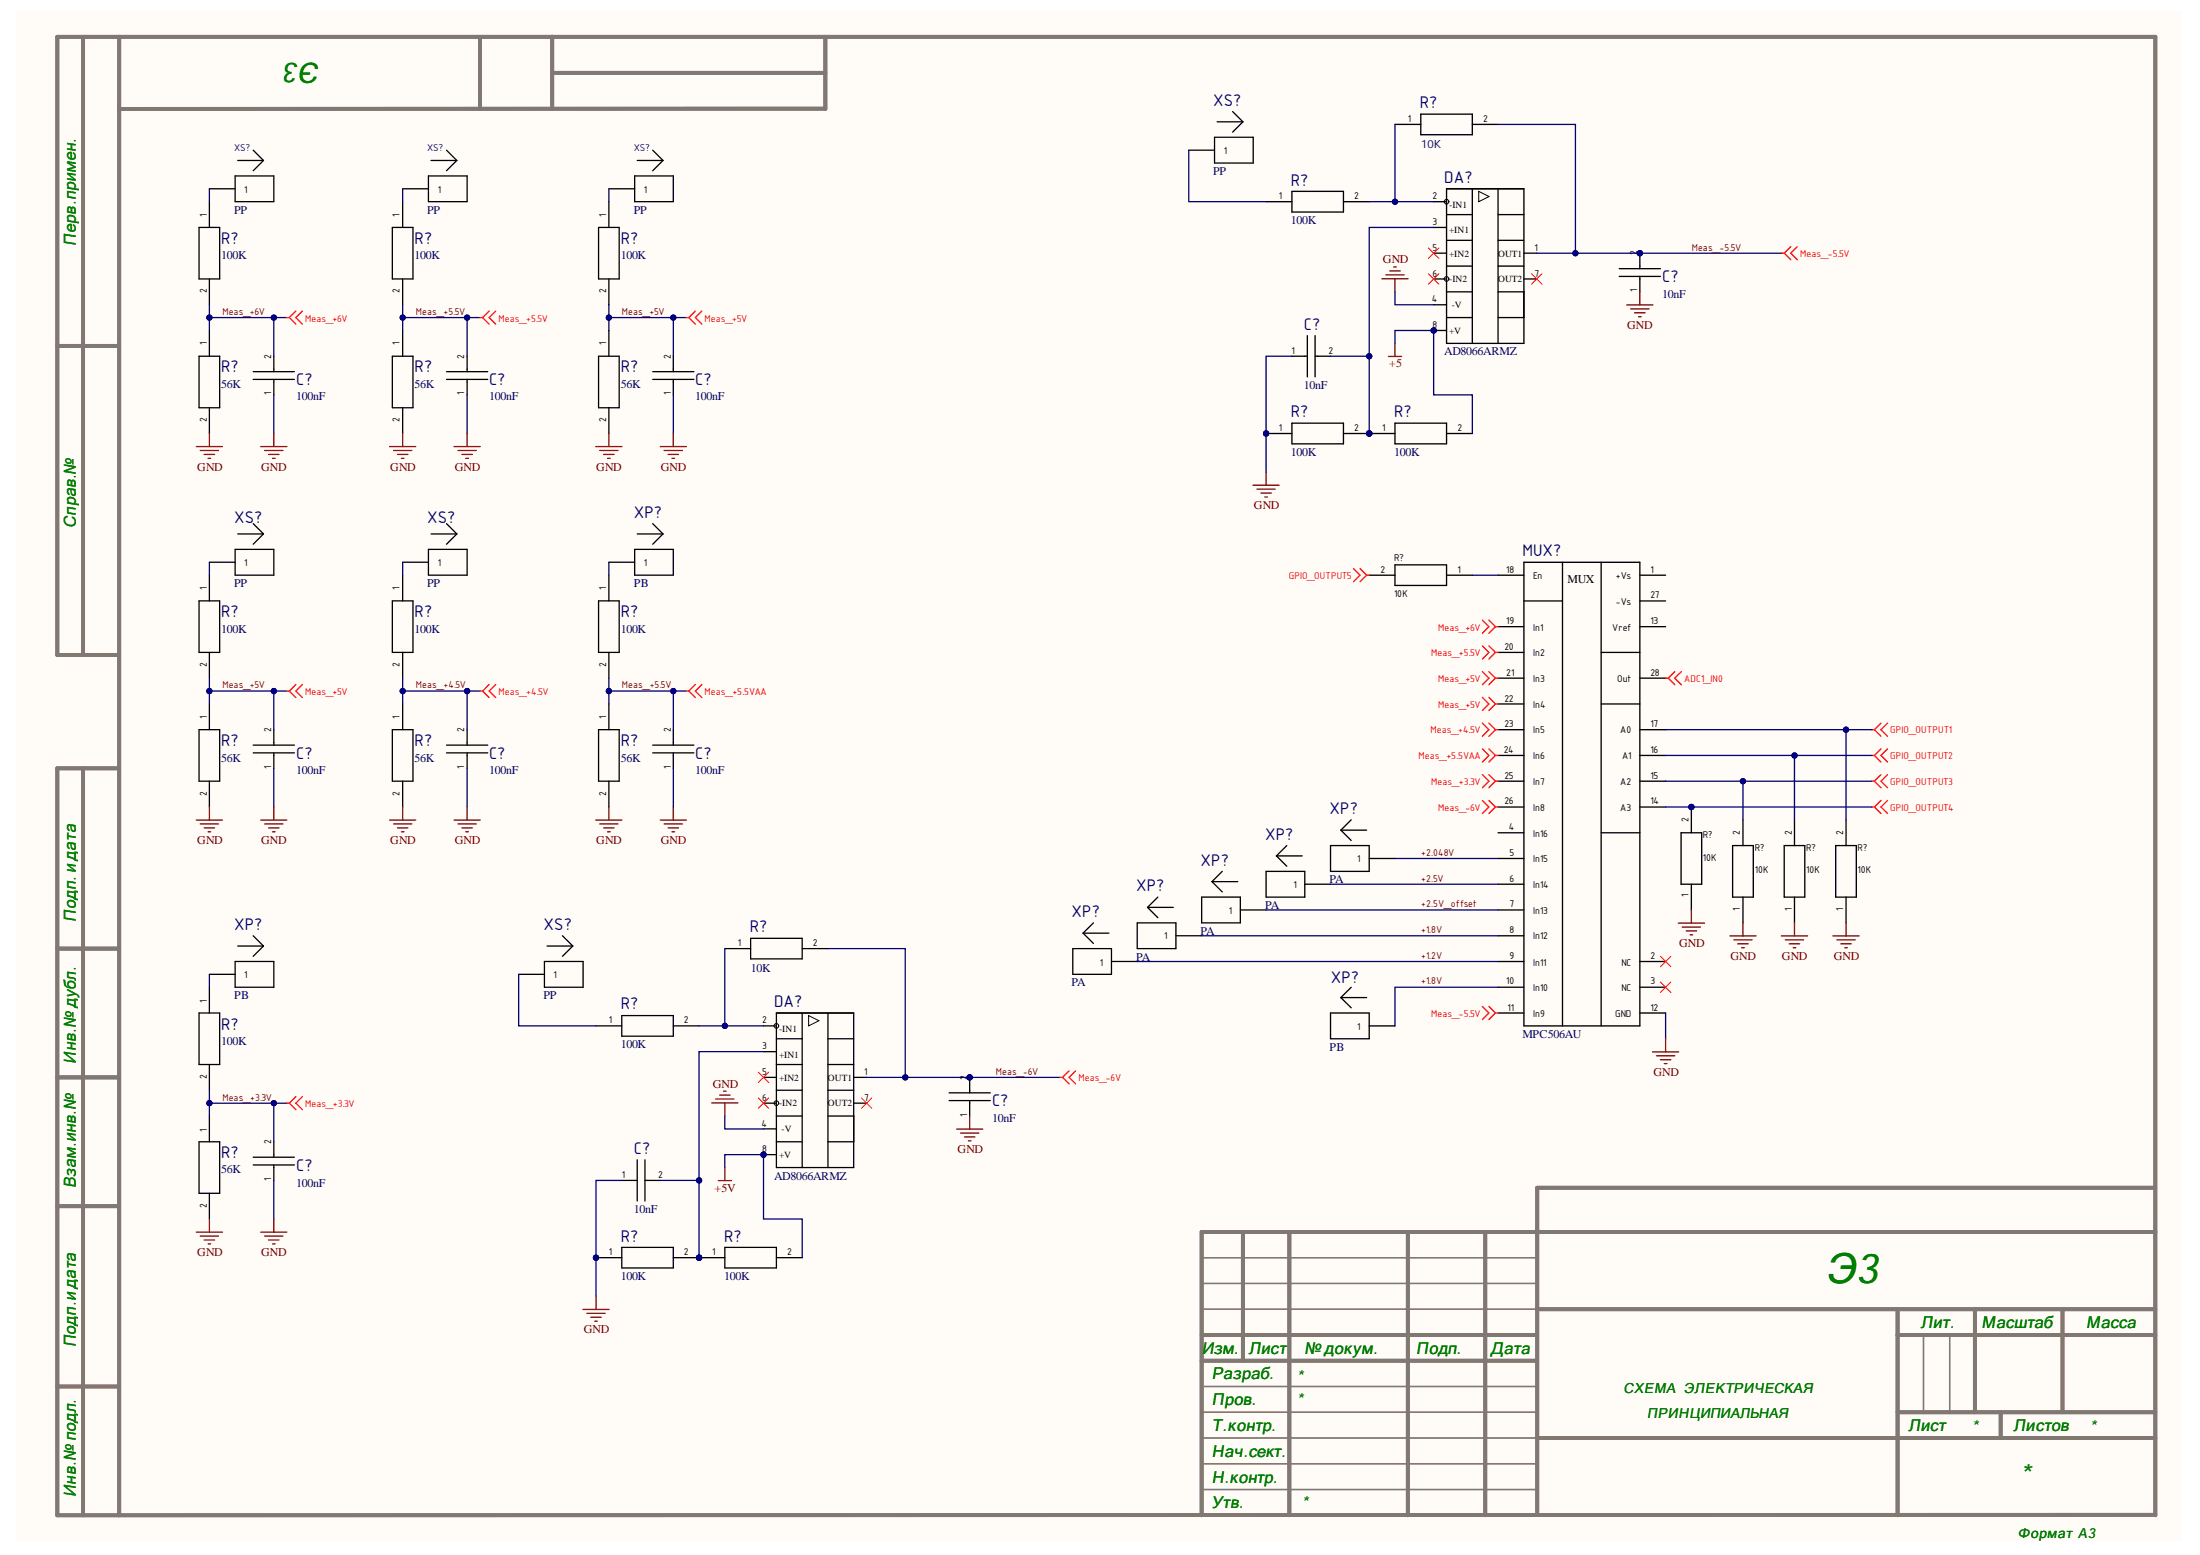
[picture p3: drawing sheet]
<svg xmlns="http://www.w3.org/2000/svg" width="297mm" height="210mm" viewBox="0 0 297 210" stroke-linecap="round" stroke-linejoin="round" font-family="sans-serif">
<g fill="#fffcf8">
<path d="M2.2 1.5h292.3v206.5h-292.3z" fill-rule="evenodd"/>
<path d="M2.2 1.5h292.3v206.5h-292.3z" fill-rule="evenodd"/>
</g>
<g fill="none" stroke="#827872" stroke-width=".53">
<path d="M11.2 5v83.4M16.1 5v199.5M64.8 5v9.7M74.6 5v9.7M74.6 9.8h36.8M111.4 14.7h-95.3M111.4 5v9.7M7.7 46.7h8.4M16.1 88.4h-8.4v-83.4h283.3v199.5M11.2 103.7v100.8M16.1 103.7h-8.4v100.8h283.3M7.7 128h8.4"/>
<path d="M7.7 145.4h8.4M7.7 162.8h8.4M167.8 166.3v17.4M174.1 166.3v38.2M190.1 166.3v38.2M200.5 166.3v38.2M207.5 176.7h83.5M256.2 176.7v27.8M266.6 176.7v13.9M278.5 176.7v13.9M291 160.3h-83.4v43.8M291 166.3h-128.8v38.2"/>
<path d="M7.7 187.2h8.4M162.2 183.7h45.3M162.2 180.2h45.3M207.5 194.1h83.5M256.2 180.2h34.8M256.2 190.6h34.8M270.1 190.6v3.5"/>
</g>
<path d="M162.2 176.7h45.3M162.2 169.8h45.3M162.2 173.2h45.3M162.2 197.6h45.3M162.2 190.6h45.3M162.2 194.1h45.3M162.2 187.2h45.3M259.7 180.2v10.4M263.2 180.2v10.4M162.2 201.1h45.3" fill="none" stroke="#827872" stroke-width=".18"/>
<g fill="none" stroke="#000" stroke-width=".18">
<path d="M170.9 27.2h3.5M174.4 25.8h7v2.8h-7zM181.4 27.2h3.5M193.6 34.2h1.7M193.6 27.2h1.7M193.6 30.7h1.7M193.6 37.7h1.7M195.3 25.5h10.5v20.9h-10.5zM195.3 29h3.5M195.3 32.4h3.5M195.3 35.9h3.5M195.3 39.4h3.5"/>
<path d="M198.8 25.5v20.9M202.3 25.5v20.9M202.3 29h3.5M202.3 32.4h3.5M202.3 35.9h3.5M202.3 39.4h3.5M205.8 34.2h1.7M205.8 37.7h1.7M170.9 58.5h3.5M174.4 57.1h7v2.8h-7zM174.4 48.1h2.1M176.5 45.3v5.6"/>
<path d="M177.6 48.1h2M177.6 45.3v5.6M181.4 58.5h3.5M193.6 41.1h1.7M193.6 44.6h1.7M195.3 42.9h3.5M202.3 42.9h3.5"/>
</g>
<g fill="none" stroke="#000" stroke-width=".14">
<path d="M199.7 25.8l1.3 .7-1.3 .7z"/>
<circle cx="195.3" cy="27.2" r=".32"/>
<circle cx="195.3" cy="37.7" r=".31"/>
</g>
<path d="M184.9 27.2h8.7" fill="none" stroke="#000080" stroke-width=".18"/>
<circle cx="188.3" cy="27.2" r=".35" fill="#000080"/>
<circle cx="188.3" cy="27.2" r=".35" fill="none" stroke="#000080" stroke-width=".14"/>
<path d="M184.9 58.5h3.4M188.3 57.1h7v2.8h-7zM195.3 58.5h3.5" fill="none" stroke="#000" stroke-width=".18"/>
<path d="M193.6 30.7h-8.7v27.8" fill="none" stroke="#000080" stroke-width=".18"/>
<circle cx="184.9" cy="48.1" r=".35" fill="#000080"/>
<circle cx="184.9" cy="48.1" r=".35" fill="none" stroke="#000080" stroke-width=".14"/>
<path d="M179.6 48.1h5.3" fill="none" stroke="#000080" stroke-width=".18"/>
<circle cx="184.9" cy="48.1" r=".35" fill="#000080"/>
<circle cx="184.9" cy="48.1" r=".35" fill="none" stroke="#000080" stroke-width=".14"/>
<path d="M188.3 16.8v10.4M174.4 48.1h-3.5v15.6" fill="none" stroke="#000080" stroke-width=".18"/>
<path d="M187.5 48.1h1.7M188.3 46.4v1.7" fill="none" stroke="#800000" stroke-width=".18"/>
<path d="M169.2 65.5h3.5M169.7 66h2.5M170.2 66.6h1.5M170.8 67.1h.3M170.9 63.7v1.8" fill="none" stroke="#800000" stroke-width=".17"/>
<path d="M188.3 16.8h3.5M191.8 15.4h7v2.8h-7zM198.8 16.8h3.5" fill="none" stroke="#000" stroke-width=".18"/>
<circle cx="188.3" cy="27.2" r=".35" fill="#000080"/>
<circle cx="188.3" cy="27.2" r=".35" fill="none" stroke="#000080" stroke-width=".14"/>
<path d="M202.3 16.8h10.4v17.4h-5.2" fill="none" stroke="#000080" stroke-width=".18"/>
<circle cx="212.7" cy="34.2" r=".35" fill="#000080"/>
<circle cx="212.7" cy="34.2" r=".35" fill="none" stroke="#000080" stroke-width=".14"/>
<path d="M218.6 37.3h5.6M218.6 36.3h5.6M221.4 37.3v2.1" fill="none" stroke="#000" stroke-width=".18"/>
<path d="M186.6 37.6h3.5M187.1 37.1h2.5M187.6 36.6h1.5M188.2 36h.3M188.3 37.6v1.8M221.4 39.4v1.8M219.6 41.2h3.6M220.2 41.7h2.4M220.7 42.2h1.4M221.2 42.8h.4" fill="none" stroke="#800000" stroke-width=".18"/>
<path d="M192.9 33.5l1.4 1.4M192.9 37l1.4 1.4M194.3 33.5l-1.4 1.4M194.3 37l-1.4 1.4M206.8 37l1.4 1.4M208.2 37l-1.4 1.4" fill="none" stroke="#f00" stroke-width=".14"/>
<path d="M188.3 39.4v1.7h5.3M188.3 46.4v-1.8h5.3v8.7h5.2v5.2" fill="none" stroke="#000080" stroke-width=".18"/>
<g fill="none" stroke="#000" stroke-width=".17">
<path d="M80.5 138.5h3.5M84 137.1h6.9v2.8h-6.9zM90.9 138.5h3.5M103.1 138.5h1.7M104.8 136.7h10.5v20.9h-10.5zM108.3 136.7v20.9M111.8 136.7v20.9M103.1 145.4h1.7M103.1 142h1.7M103.1 152.4h1.7M103.1 148.9h1.7M103.1 155.9h1.7"/>
<path d="M104.8 140.2h3.5M104.8 143.7h3.5M104.8 147.2h3.5M104.8 150.6h3.5M104.8 154.1h3.5M111.8 140.2h3.5M111.8 143.7h3.5M111.8 147.2h3.5M111.8 150.6h3.5M111.8 154.1h3.5M115.3 145.4h1.7M115.3 148.9h1.7"/>
</g>
<g fill="none" stroke="#000" stroke-width=".14">
<path d="M109.2 137.1l1.4 .7-1.4 .7z"/>
<circle cx="104.8" cy="138.5" r=".31"/>
<circle cx="104.8" cy="148.9" r=".31"/>
</g>
<circle cx="80.5" cy="169.8" r=".35" fill="#000080"/>
<circle cx="80.5" cy="169.8" r=".35" fill="none" stroke="#000080" stroke-width=".14"/>
<circle cx="94.4" cy="169.8" r=".35" fill="#000080"/>
<circle cx="94.4" cy="169.8" r=".35" fill="none" stroke="#000080" stroke-width=".14"/>
<path d="M80.5 169.8h3.5M84 168.4h6.9v2.8h-6.9z" fill="none" stroke="#000" stroke-width=".17"/>
<circle cx="80.5" cy="169.8" r=".35" fill="#000080"/>
<circle cx="80.5" cy="169.8" r=".35" fill="none" stroke="#000080" stroke-width=".14"/>
<path d="M90.9 169.8h3.5" fill="none" stroke="#000" stroke-width=".17"/>
<circle cx="94.4" cy="169.8" r=".35" fill="#000080"/>
<circle cx="94.4" cy="169.8" r=".35" fill="none" stroke="#000080" stroke-width=".14"/>
<path d="M84 159.3h2M86 156.6v5.5M87.1 159.3h2.1M87.1 156.6v5.5" fill="none" stroke="#000" stroke-width=".17"/>
<path d="M94.4 138.5h8.7" fill="none" stroke="#000080" stroke-width=".17"/>
<circle cx="97.9" cy="138.5" r=".35" fill="#000080"/>
<circle cx="97.9" cy="138.5" r=".35" fill="none" stroke="#000080" stroke-width=".14"/>
<circle cx="94.4" cy="169.8" r=".35" fill="#000080"/>
<circle cx="94.4" cy="169.8" r=".35" fill="none" stroke="#000080" stroke-width=".14"/>
<path d="M94.4 169.8h3.5M97.9 168.4h6.9v2.8h-6.9z" fill="none" stroke="#000" stroke-width=".17"/>
<circle cx="94.4" cy="169.8" r=".35" fill="#000080"/>
<circle cx="94.4" cy="169.8" r=".35" fill="none" stroke="#000080" stroke-width=".14"/>
<path d="M104.8 169.8h3.5" fill="none" stroke="#000" stroke-width=".17"/>
<path d="M103.1 142h-8.7v27.8" fill="none" stroke="#000080" stroke-width=".17"/>
<circle cx="94.4" cy="169.8" r=".35" fill="#000080"/>
<circle cx="94.4" cy="169.8" r=".35" fill="none" stroke="#000080" stroke-width=".14"/>
<circle cx="94.4" cy="159.3" r=".35" fill="#000080"/>
<circle cx="94.4" cy="159.3" r=".35" fill="none" stroke="#000080" stroke-width=".14"/>
<path d="M89.2 159.3h5.2" fill="none" stroke="#000080" stroke-width=".17"/>
<circle cx="94.4" cy="159.3" r=".35" fill="#000080"/>
<circle cx="94.4" cy="159.3" r=".35" fill="none" stroke="#000080" stroke-width=".14"/>
<path d="M84 159.3h-3.5v15.7" fill="none" stroke="#000080" stroke-width=".18"/>
<circle cx="80.5" cy="169.8" r=".35" fill="#000080"/>
<circle cx="80.5" cy="169.8" r=".35" fill="none" stroke="#000080" stroke-width=".14"/>
<path d="M97 159.4h1.7M97.9 157.6v1.8" fill="none" stroke="#800000" stroke-width=".17"/>
<path d="M70 131.5h3.5M73.5 129.8h5.2v3.5h-5.2zM73.9 127.7h3.4M75.9 126.3l1.4 1.4M77.3 127.7l-1.4 1.4M97.9 128h3.4M101.3 126.7h7v2.7h-7zM108.3 128h3.5" fill="none" stroke="#000" stroke-width=".17"/>
<path d="M78.7 176.8h3.5M79.2 177.3h2.5M79.8 177.8h1.4M80.3 178.3h.3M80.5 175v1.8" fill="none" stroke="#800000" stroke-width=".18"/>
<path d="M97.9 128v10.5" fill="none" stroke="#000080" stroke-width=".17"/>
<circle cx="97.9" cy="138.5" r=".35" fill="#000080"/>
<circle cx="97.9" cy="138.5" r=".35" fill="none" stroke="#000080" stroke-width=".14"/>
<path d="M111.8 128h10.4v17.4h-5.2" fill="none" stroke="#000080" stroke-width=".17"/>
<circle cx="122.2" cy="145.4" r=".35" fill="#000080"/>
<circle cx="122.2" cy="145.4" r=".35" fill="none" stroke="#000080" stroke-width=".14"/>
<path d="M80.8 30.7h2.8v7h-2.8zM82.2 27.2v3.5M82.2 37.7v3.4M80.8 48.1h2.8v6.9h-2.8zM82.2 44.6v3.5M82.2 55v3.5M128.1 148.6h5.6M128.1 147.5h5.6M130.9 148.6v2" fill="none" stroke="#000" stroke-width=".17"/>
<path d="M96.1 148.9h3.5M96.6 148.4h2.5M97.2 147.8h1.4M97.7 147.3h.3M97.9 148.9v1.7M129.2 152.4h3.5M129.7 152.9h2.5M130.2 153.5h1.4M130.8 154h.3M130.9 150.6v1.8" fill="none" stroke="#800000" stroke-width=".17"/>
<path d="M102.4 144.7l1.4 1.4M102.4 148.2l1.4 1.4M103.8 144.7l-1.4 1.4M103.8 148.2l-1.4 1.4M116.3 148.2l1.4 1.4M117.7 148.2l-1.4 1.4" fill="none" stroke="#f00" stroke-width=".14"/>
<path d="M82.2 25.5v1.7M82.2 41.1v3.5M97.9 157.6v-1.7h5.2v8.7h5.2v5.2M97.9 150.6v1.8h5.2" fill="none" stroke="#000080" stroke-width=".17"/>
<circle cx="82.2" cy="42.9" r=".35" fill="#000080"/>
<circle cx="82.2" cy="42.9" r=".35" fill="none" stroke="#000080" stroke-width=".14"/>
<path d="M82.2 42.9h10.4" fill="none" stroke="#000080" stroke-width=".17"/>
<circle cx="82.2" cy="42.9" r=".35" fill="#000080"/>
<circle cx="82.2" cy="42.9" r=".35" fill="none" stroke="#000080" stroke-width=".14"/>
<circle cx="90.9" cy="42.9" r=".35" fill="#000080"/>
<circle cx="90.9" cy="42.9" r=".35" fill="none" stroke="#000080" stroke-width=".14"/>
<path d="M82.2 58.5v1.8M80.4 60.3h3.6M81 60.8h2.4M81.5 61.3h1.4M82 61.9h.4" fill="none" stroke="#800000" stroke-width=".17"/>
<g fill="none" stroke="#000" stroke-width=".17">
<path d="M164 18.5h5.2v3.5h-5.2zM164.3 16.4h3.5M166.4 15.1l1.4 1.3M167.8 16.4l-1.4 1.4M26.9 30.7h2.8v7h-2.8zM28.3 27.2v3.5M28.3 37.7v3.4M82.2 25.5h3.5M85.7 23.7h5.2v3.5h-5.2zM86 21.7h3.5M88.1 20.3l1.4 1.4M89.5 21.7l-1.4 1.4"/>
<path d="M160.5 20.3h3.5M26.9 48.1h2.8v6.9h-2.8zM28.3 44.6v3.5M28.3 55v3.5"/>
</g>
<path d="M28.3 25.5v1.7M160.5 20.3v6.9h10.4M28.3 41.1v3.5M70 131.5v7h10.5" fill="none" stroke="#000080" stroke-width=".17"/>
<circle cx="28.3" cy="42.9" r=".35" fill="#000080"/>
<circle cx="28.3" cy="42.9" r=".35" fill="none" stroke="#000080" stroke-width=".14"/>
<path d="M28.3 42.9h10.4" fill="none" stroke="#000080" stroke-width=".17"/>
<circle cx="28.3" cy="42.9" r=".35" fill="#000080"/>
<circle cx="28.3" cy="42.9" r=".35" fill="none" stroke="#000080" stroke-width=".14"/>
<circle cx="37" cy="42.9" r=".35" fill="#000080"/>
<circle cx="37" cy="42.9" r=".35" fill="none" stroke="#000080" stroke-width=".14"/>
<path d="M28.3 58.5v1.8M26.5 60.3h3.5M27 60.8h2.5M27.6 61.3h1.4M28.1 61.9h.3" fill="none" stroke="#800000" stroke-width=".17"/>
<path d="M28.3 25.5h3.4M31.7 23.7h5.3v3.5h-5.3zM32.1 21.7h3.5M34.2 20.3l1.4 1.4M35.6 21.7l-1.4 1.4M53 30.7h2.8v7h-2.8zM54.4 27.2v3.5M54.4 37.7v3.4M53 48.1h2.8v6.9h-2.8zM54.4 44.6v3.5M54.4 55v3.5" fill="none" stroke="#000" stroke-width=".17"/>
<path d="M54.4 25.5v1.7M54.4 41.1v3.5" fill="none" stroke="#000080" stroke-width=".17"/>
<circle cx="54.4" cy="42.9" r=".35" fill="#000080"/>
<circle cx="54.4" cy="42.9" r=".35" fill="none" stroke="#000080" stroke-width=".14"/>
<path d="M54.4 42.9h10.4" fill="none" stroke="#000080" stroke-width=".17"/>
<circle cx="54.4" cy="42.9" r=".35" fill="#000080"/>
<circle cx="54.4" cy="42.9" r=".35" fill="none" stroke="#000080" stroke-width=".14"/>
<circle cx="63.1" cy="42.9" r=".35" fill="#000080"/>
<circle cx="63.1" cy="42.9" r=".35" fill="none" stroke="#000080" stroke-width=".14"/>
<path d="M54.4 58.5v1.8M52.6 60.3h3.5M53.1 60.8h2.5M53.7 61.3h1.4M54.2 61.9h.3" fill="none" stroke="#800000" stroke-width=".17"/>
<path d="M54.4 25.5h3.4M57.8 23.7h5.3v3.5h-5.3zM58.2 21.7h3.5M60.3 20.3l1.4 1.4M61.7 21.7l-1.4 1.4M28.3 77.6v3.5M26.9 81.1h2.8v7h-2.8zM26.9 98.5h2.8v6.9h-2.8zM28.3 88.1v3.4M28.3 95v3.5M28.3 105.4v3.5" fill="none" stroke="#000" stroke-width=".17"/>
<path d="M28.3 75.9v1.7M28.3 91.5v3.5" fill="none" stroke="#000080" stroke-width=".17"/>
<circle cx="28.3" cy="93.3" r=".35" fill="#000080"/>
<circle cx="28.3" cy="93.3" r=".35" fill="none" stroke="#000080" stroke-width=".14"/>
<path d="M28.3 93.3h10.4" fill="none" stroke="#000080" stroke-width=".17"/>
<circle cx="28.3" cy="93.3" r=".35" fill="#000080"/>
<circle cx="28.3" cy="93.3" r=".35" fill="none" stroke="#000080" stroke-width=".14"/>
<circle cx="37" cy="93.3" r=".35" fill="#000080"/>
<circle cx="37" cy="93.3" r=".35" fill="none" stroke="#000080" stroke-width=".14"/>
<path d="M26.5 110.7h3.5M27 111.2h2.5M27.6 111.8h1.4M28.1 112.3h.3M28.3 108.9v1.8" fill="none" stroke="#800000" stroke-width=".17"/>
<path d="M28.3 75.9h3.4M31.7 74.2h5.3v3.4h-5.3zM32.1 72.1h3.5M34.2 70.7l1.4 1.4M35.6 72.1l-1.4 1.4M54.4 77.6v3.5M53 81.1h2.8v7h-2.8zM53 98.5h2.8v6.9h-2.8zM54.4 88.1v3.4M54.4 95v3.5M54.4 105.4v3.5" fill="none" stroke="#000" stroke-width=".17"/>
<path d="M54.4 75.9v1.7M54.4 91.5v3.5" fill="none" stroke="#000080" stroke-width=".17"/>
<circle cx="54.4" cy="93.3" r=".35" fill="#000080"/>
<circle cx="54.4" cy="93.3" r=".35" fill="none" stroke="#000080" stroke-width=".14"/>
<path d="M54.4 93.3h10.4" fill="none" stroke="#000080" stroke-width=".17"/>
<circle cx="54.4" cy="93.3" r=".35" fill="#000080"/>
<circle cx="54.4" cy="93.3" r=".35" fill="none" stroke="#000080" stroke-width=".14"/>
<circle cx="63.1" cy="93.3" r=".35" fill="#000080"/>
<circle cx="63.1" cy="93.3" r=".35" fill="none" stroke="#000080" stroke-width=".14"/>
<path d="M52.6 110.7h3.5M53.1 111.2h2.5M53.7 111.8h1.4M54.2 112.3h.3M54.4 108.9v1.8" fill="none" stroke="#800000" stroke-width=".17"/>
<path d="M54.4 75.9h3.4M57.8 74.2h5.3v3.4h-5.3zM58.2 72.1h3.5M60.3 70.7l1.4 1.4M61.7 72.1l-1.4 1.4M82.2 77.6v3.5M80.8 81.1h2.8v7h-2.8zM80.8 98.5h2.8v6.9h-2.8zM82.2 88.1v3.4M82.2 95v3.5M82.2 105.4v3.5" fill="none" stroke="#000" stroke-width=".17"/>
<path d="M82.2 75.9v1.7M82.2 91.5v3.5" fill="none" stroke="#000080" stroke-width=".17"/>
<circle cx="82.2" cy="93.3" r=".35" fill="#000080"/>
<circle cx="82.2" cy="93.3" r=".35" fill="none" stroke="#000080" stroke-width=".14"/>
<path d="M82.2 93.3h10.4" fill="none" stroke="#000080" stroke-width=".17"/>
<circle cx="82.2" cy="93.3" r=".35" fill="#000080"/>
<circle cx="82.2" cy="93.3" r=".35" fill="none" stroke="#000080" stroke-width=".14"/>
<circle cx="90.9" cy="93.3" r=".35" fill="#000080"/>
<circle cx="90.9" cy="93.3" r=".35" fill="none" stroke="#000080" stroke-width=".14"/>
<path d="M80.4 110.7h3.6M81 111.2h2.4M81.5 111.8h1.4M82 112.3h.4M82.2 108.9v1.8" fill="none" stroke="#800000" stroke-width=".17"/>
<path d="M26.9 136.7h2.8v7h-2.8zM28.3 133.3v3.4M26.9 154.1h2.8v7h-2.8zM28.3 143.7v3.5M28.3 150.6v3.5M28.3 161.1v3.5" fill="none" stroke="#000" stroke-width=".17"/>
<path d="M28.3 131.5v1.8M28.3 147.2v3.4" fill="none" stroke="#000080" stroke-width=".17"/>
<circle cx="28.3" cy="148.9" r=".35" fill="#000080"/>
<circle cx="28.3" cy="148.9" r=".35" fill="none" stroke="#000080" stroke-width=".14"/>
<path d="M28.3 148.9h10.4" fill="none" stroke="#000080" stroke-width=".17"/>
<circle cx="28.3" cy="148.9" r=".35" fill="#000080"/>
<circle cx="28.3" cy="148.9" r=".35" fill="none" stroke="#000080" stroke-width=".14"/>
<circle cx="37" cy="148.9" r=".35" fill="#000080"/>
<circle cx="37" cy="148.9" r=".35" fill="none" stroke="#000080" stroke-width=".14"/>
<path d="M26.5 166.3h3.5M27 166.8h2.5M27.6 167.4h1.4M28.1 167.9h.3M28.3 164.6v1.7" fill="none" stroke="#800000" stroke-width=".17"/>
<path d="M122.2 145.4h20.9" fill="none" stroke="#000080" stroke-width=".17"/>
<circle cx="122.2" cy="145.4" r=".35" fill="#000080"/>
<circle cx="122.2" cy="145.4" r=".35" fill="none" stroke="#000080" stroke-width=".14"/>
<path d="M212.7 34.2h27.9" fill="none" stroke="#000080" stroke-width=".18"/>
<circle cx="212.7" cy="34.2" r=".35" fill="#000080"/>
<circle cx="212.7" cy="34.2" r=".35" fill="none" stroke="#000080" stroke-width=".14"/>
<g fill="none" stroke="#000" stroke-width=".17">
<path d="M34.2 51.2h5.6M34.2 50.2h5.6M37 48.1v2.1M37 51.2v2.1M60.3 51.2h5.6M60.3 50.2h5.6M63.1 48.1v2.1M63.1 51.2v2.1M88.1 51.2h5.6M88.1 50.2h5.6M90.9 48.1v2.1M90.9 51.2v2.1"/>
<path d="M37 98.5v2.1M63.1 98.5v2.1M90.9 98.5v2.1M34.2 101.6h5.6M34.2 100.6h5.6M37 101.6v2.1M60.3 101.6h5.6M60.3 100.6h5.6M63.1 101.6v2.1M88.1 101.6h5.6M88.1 100.6h5.6M90.9 101.6v2.1"/>
<path d="M34.2 157.3h5.6M34.2 156.2h5.6M37 154.1v2.1M37 157.3v2"/>
</g>
<path d="M37 148.9v5.2M37 159.3v5.3" fill="none" stroke="#000080" stroke-width=".17"/>
<circle cx="37" cy="148.9" r=".35" fill="#000080"/>
<circle cx="37" cy="148.9" r=".35" fill="none" stroke="#000080" stroke-width=".14"/>
<path d="M90.9 93.3v5.2" fill="none" stroke="#000080" stroke-width=".17"/>
<circle cx="90.9" cy="93.3" r=".35" fill="#000080"/>
<circle cx="90.9" cy="93.3" r=".35" fill="none" stroke="#000080" stroke-width=".14"/>
<path d="M63.1 93.3v5.2" fill="none" stroke="#000080" stroke-width=".17"/>
<circle cx="63.1" cy="93.3" r=".35" fill="#000080"/>
<circle cx="63.1" cy="93.3" r=".35" fill="none" stroke="#000080" stroke-width=".14"/>
<path d="M37 93.3v5.2" fill="none" stroke="#000080" stroke-width=".17"/>
<circle cx="37" cy="93.3" r=".35" fill="#000080"/>
<circle cx="37" cy="93.3" r=".35" fill="none" stroke="#000080" stroke-width=".14"/>
<path d="M37 42.9v5.2" fill="none" stroke="#000080" stroke-width=".17"/>
<circle cx="37" cy="42.9" r=".35" fill="#000080"/>
<circle cx="37" cy="42.9" r=".35" fill="none" stroke="#000080" stroke-width=".14"/>
<path d="M63.1 42.9v5.2" fill="none" stroke="#000080" stroke-width=".17"/>
<circle cx="63.1" cy="42.9" r=".35" fill="#000080"/>
<circle cx="63.1" cy="42.9" r=".35" fill="none" stroke="#000080" stroke-width=".14"/>
<path d="M90.9 42.9v5.2" fill="none" stroke="#000080" stroke-width=".17"/>
<circle cx="90.9" cy="42.9" r=".35" fill="#000080"/>
<circle cx="90.9" cy="42.9" r=".35" fill="none" stroke="#000080" stroke-width=".14"/>
<path d="M37 53.3v5.2M63.1 53.3v5.2M90.9 53.3v5.2M37 103.7v5.2M63.1 103.7v5.2M90.9 103.7v5.2" fill="none" stroke="#000080" stroke-width=".17"/>
<g fill="none" stroke="#800000" stroke-width=".17">
<path d="M37 58.5v1.8M63.1 58.5v1.8M90.9 58.5v1.8M35.2 60.3h3.5M35.7 60.8h2.5M36.3 61.3h1.4M36.8 61.9h.3M61.3 60.3h3.5M61.8 60.8h2.5M62.4 61.3h1.4M62.9 61.9h.3M89.1 60.3h3.6"/>
<path d="M89.7 60.8h2.4M90.2 61.3h1.4M90.7 61.9h.4M35.2 110.7h3.5M35.7 111.2h2.5M36.3 111.8h1.4M36.8 112.3h.3M37 108.9v1.8M61.3 110.7h3.5M61.8 111.2h2.5M62.4 111.8h1.4M62.9 112.3h.3"/>
<path d="M63.1 108.9v1.8M89.1 110.7h3.6M89.7 111.2h2.4M90.2 111.8h1.4M90.7 112.3h.4M90.9 108.9v1.8M35.2 166.3h3.5M35.7 166.8h2.5M36.3 167.4h1.4M36.8 167.9h.3M37 164.6v1.7"/>
</g>
<g fill="none" stroke="#000" stroke-width=".18">
<path d="M184.9 77.6h3.4M188.3 76.2h7v2.8h-7zM195.3 77.6h3.5M202.3 77.6h3.5M205.8 75.9h15.6v62.6h-15.6zM211 75.9v62.6M216.2 75.9v62.6M221.4 77.6h3.5M202.3 84.6h3.5M202.3 98.5h3.5M202.3 88.1h3.5M202.3 91.5h3.5"/>
<path d="M202.3 95h3.5M205.8 81.1h5.2M216.2 88.1h5.2M216.2 95h5.2M221.4 84.6h3.5M221.4 98.5h3.5M221.4 91.5h3.5M221.4 81.1h3.5M202.3 112.4h3.5M202.3 115.9h3.5M202.3 119.4h3.5M202.3 108.9h3.5"/>
<path d="M202.3 105.4h3.5M202.3 102h3.5M216.2 112.4h5.2M221.4 108.9h3.5M221.4 105.4h3.5M221.4 102h3.5M227 112.4v7h2.8v-7M228.4 119.4v3.4M233.9 114.1h2.8v7h-2.8zM235.3 110.7v3.4M240.9 114.1h2.8v7h-2.8zM242.3 110.7v3.4"/>
<path d="M247.9 114.1h2.7v7h-2.7zM249.3 110.7v3.4M202.3 129.8h3.5M202.3 133.3h3.5M202.3 122.8h3.5M202.3 126.3h3.5M202.3 136.7h3.5M221.4 129.8h3.5M221.4 133.3h3.5M221.4 136.7h3.5M235.3 121.1v3.5M242.3 121.1v3.5"/>
<path d="M249.3 121.1v3.5"/>
</g>
<path d="M198.8 77.6h3.5M242.3 102h10.4M224.9 136.7v3.5" fill="none" stroke="#000080" stroke-width=".18"/>
<path d="M224.2 129.1l1.4 1.4M224.2 132.6l1.4 1.4M225.6 129.1l-1.4 1.4M225.6 132.6l-1.4 1.4" fill="none" stroke="#f00" stroke-width=".14"/>
<g fill="none" stroke="#800000" stroke-width=".18">
<path d="M226.6 124.6h3.5M227.1 125.1h2.5M227.7 125.7h1.4M228.2 126.2h.3M228.4 122.8v1.8M233.6 126.3h3.5M234.1 126.9h2.5M234.6 127.4h1.4M235.1 127.9h.4M235.3 124.6v1.7M240.5 126.3h3.6M241 126.9h2.5"/>
<path d="M241.6 127.4h1.4M242.1 127.9h.4M242.3 124.6v1.7M247.5 126.3h3.5M248 126.9h2.5M248.5 127.4h1.5M249.1 127.9h.3M249.3 124.6v1.7M223.1 142h3.6M223.6 142.5h2.5M224.2 143h1.4M224.7 143.6h.4"/>
<path d="M224.9 140.2v1.8"/>
</g>
<g fill="none" stroke="#f00" stroke-width=".17">
<path d="M38.7 42.9h.4M39.1 42.9l.8 .9M39.9 42l-.8 .9M40.8 42l-.9 .9 .9 .9M64.8 42.9h.4M65.2 42.9l.8 .9M66 42l-.8 .9M66.9 42l-.9 .9 .9 .9M92.6 42.9h.4M93 42.9l.9 .9M93.9 42l-.9 .9M94.8 42l-.9 .9 .9 .9"/>
<path d="M38.7 93.3h.4M39.1 93.3l.8 .9M39.9 92.4l-.8 .9M40.8 92.4l-.9 .9 .9 .9M64.8 93.3h.4M65.2 93.3l.8 .9M66 92.4l-.8 .9M66.9 92.4l-.9 .9 .9 .9M92.6 93.3h.4M93 93.3l.9 .9M93.9 92.4l-.9 .9M94.8 92.4l-.9 .9 .9 .9"/>
<path d="M38.7 148.9h.4M39.1 148.9l.8 .9M39.9 148l-.8 .9M40.8 148l-.9 .9 .9 .9M143.1 145.4h.4M143.5 145.4l.8 .9M144.3 144.6l-.8 .8M145.2 144.6l-.9 .8 .9 .9"/>
</g>
<g fill="none" stroke="#f00" stroke-width=".18">
<path d="M240.6 34.2h.3M240.9 34.2l.9 .9M241.8 33.3l-.9 .9M242.7 33.3l-.9 .9 .9 .9M200.2 83.7l.8 .9-.8 .9M200.2 87.2l.8 .9-.8 .9M200.2 90.7l.8 .8-.8 .9M200.2 94.1l.8 .9-.8 .9M200.2 97.6l.8 .9-.8 .9M201 83.7l.9 .9M201 87.2l.9 .9M201 90.7l.9 .8"/>
<path d="M201 94.1l.9 .9M201 97.6l.9 .9M201.9 84.6l-.9 .9M201.9 84.6h.4M201.9 88.1l-.9 .9M201.9 88.1h.4M201.9 91.5l-.9 .9M201.9 91.5h.4M201.9 95l-.9 .9M201.9 95h.4M201.9 98.5l-.9 .9M201.9 98.5h.4"/>
<path d="M252.7 98.5h.4M253.1 98.5l.9 .9M254 97.6l-.9 .9M254.9 97.6l-.9 .9 .9 .9M200.2 101.1l.8 .9-.8 .9M200.2 104.6l.8 .8-.8 .9M200.2 108l.8 .9-.8 .9M201 101.1l.9 .9M201 104.6l.9 .8M201 108l.9 .9M201.9 102l-.9 .9M201.9 102h.4"/>
<path d="M201.9 105.4l-.9 .9M201.9 105.4h.4M201.9 108.9l-.9 .9M201.9 108.9h.4M252.7 102h.4M252.7 105.4h.4M252.7 108.9h.4M253.1 102l.9 .9M253.1 105.4l.9 .9M253.1 108.9l.9 .9M254 101.1l-.9 .9M254 104.6l-.9 .8"/>
<path d="M254 108l-.9 .9M254.9 101.1l-.9 .9 .9 .9M254.9 104.6l-.9 .8 .9 .9M254.9 108l-.9 .9 .9 .9M200.2 135.9l.8 .8-.8 .9M201 135.9l.9 .8M201.9 136.7l-.9 .9M201.9 136.7h.4"/>
</g>
<circle cx="242.3" cy="102" r=".35" fill="#000080"/>
<circle cx="242.3" cy="102" r=".35" fill="none" stroke="#000080" stroke-width=".14"/>
<path d="M235.3 105.4h17.4" fill="none" stroke="#000080" stroke-width=".18"/>
<circle cx="235.3" cy="105.5" r=".35" fill="#000080"/>
<circle cx="235.3" cy="105.5" r=".35" fill="none" stroke="#000080" stroke-width=".14"/>
<path d="M224.9 105.4h10.4v5.3" fill="none" stroke="#000080" stroke-width=".18"/>
<circle cx="235.3" cy="105.5" r=".35" fill="#000080"/>
<circle cx="235.3" cy="105.5" r=".35" fill="none" stroke="#000080" stroke-width=".14"/>
<path d="M224.9 102h17.4v8.7" fill="none" stroke="#000080" stroke-width=".18"/>
<circle cx="242.3" cy="102" r=".35" fill="#000080"/>
<circle cx="242.3" cy="102" r=".35" fill="none" stroke="#000080" stroke-width=".14"/>
<path d="M224.9 98.5h24.4v12.2" fill="none" stroke="#000080" stroke-width=".18"/>
<circle cx="249.2" cy="98.5" r=".35" fill="#000080"/>
<circle cx="249.2" cy="98.5" r=".35" fill="none" stroke="#000080" stroke-width=".14"/>
<path d="M249.3 98.5h3.4M224.9 108.9h27.8" fill="none" stroke="#000080" stroke-width=".18"/>
<circle cx="249.2" cy="98.5" r=".35" fill="#000080"/>
<circle cx="249.2" cy="98.5" r=".35" fill="none" stroke="#000080" stroke-width=".14"/>
<path d="M182.8 76.8l.8 .8-.8 .9M183.6 76.8l.9 .8M184.5 77.6l-.9 .9M184.5 77.6h.4M224.9 91.5h.3M225.2 91.5l.9 .9M226.1 90.7l-.9 .8M227 90.7l-.9 .8 .9 .9" fill="none" stroke="#f00" stroke-width=".18"/>
<g fill="none" stroke="#000" stroke-width=".17">
<path d="M82.2 75.9h3.5M85.7 74.2h5.2v3.4h-5.2zM86 72.1h3.5M88.1 70.7l1.4 1.4M89.5 72.1l-1.4 1.4M163.6 119l1.4 1.4M163.6 119h3.5M165 117.6l-1.4 1.4M170.9 117.6v3.5M28.3 131.5h3.4M31.7 129.8h5.3v3.5h-5.3zM32.1 127.7h3.5"/>
<path d="M34.2 126.3l1.4 1.4M35.6 127.7l-1.4 1.4M144.8 128h5.3v3.5h-5.3zM146.2 126l1.4 1.4M146.2 126h3.5M147.6 124.6l-1.4 1.4M150.1 129.8h3.4M153.5 124.6h5.3v3.4h-5.3zM154.9 122.5l1.4 1.4M154.9 122.5h3.5M156.3 121.1l-1.4 1.4M158.8 126.3h3.4"/>
<path d="M162.2 121.1h5.3v3.5h-5.3zM167.5 122.8h3.4"/>
</g>
<g fill="none" stroke="#000" stroke-width=".18">
<path d="M170.9 117.6h5.3v3.5h-5.3M172.3 115.5l1.4 1.4M172.3 115.5h3.5M173.7 114.1l-1.4 1.4M176.2 119.4h3.4M179.6 114.1h5.3v3.5h-5.3zM181 112.1l1.4 1.4M181 112.1h3.5M182.4 110.7l-1.4 1.4M184.9 115.9h3.4M179.6 136.7h5.3v3.5h-5.3zM181 134.7l1.4 1.3"/>
<path d="M181 134.7h3.5M182.4 133.3l-1.4 1.4M184.9 138.5h3.4"/>
</g>
<path d="M179.6 119.4h22.7M188.3 115.9h14M153.5 129.8h48.8M162.2 126.3h40.1M170.9 122.8h31.4M202.3 133.3h-14v5.2" fill="none" stroke="#000080" stroke-width=".18"/>
<text font-size="5.6" fill="#008000" x="246.5" y="173.2">Э3</text>
<text font-size="4.2" fill="#000080" x="227.9" y="111.6">PIR?02</text>
<g font-size="3.8" fill="#008000">
<text x="43.2" y="8.5" transform="rotate(-180 43.2 8.5)">Э3</text>
<text x="272.8" y="200.3">*</text>
</g>
<g font-size="2.5" fill="#000080">
<text x="163.8" y="14.3">XS?</text>
<text x="191.7" y="14.6">R?</text>
<text x="174.3" y="25.1">R?</text>
<text x="195" y="24.7">DA?</text>
<text x="29.9" y="32.9">R?</text>
<text x="56" y="32.9">R?</text>
<text x="83.8" y="32.9">R?</text>
<text x="220.8" y="35.6">PIC?02</text>
<text x="224.4" y="38.1">C?</text>
<text x="176.1" y="44.5">C?</text>
<text x="29.9" y="50.3">R?</text>
<text x="40" y="52">C?</text>
<text x="56" y="50.3">R?</text>
<text x="66" y="52">C?</text>
<text x="83.8" y="50.3">R?</text>
<text x="93.9" y="52">C?</text>
<text x="174.3" y="56.3">R?</text>
<text x="188.2" y="56.3">R?</text>
<text x="31.6" y="70.6">XS?</text>
<text x="57.7" y="70.6">XS?</text>
<text x="85.6" y="69.9">XP?</text>
<text x="205.6" y="75.1">MUX?</text>
<text x="29.9" y="83.3">R?</text>
<text x="56" y="83.3">R?</text>
<text x="83.8" y="83.3">R?</text>
<text x="29.9" y="100.7">R?</text>
<text x="56" y="100.7">R?</text>
<text x="83.8" y="100.7">R?</text>
<text x="40" y="102.5">C?</text>
<text x="66" y="102.5">C?</text>
<text x="93.9" y="102.5">C?</text>
<text x="170.8" y="113.4">XP?</text>
<text x="179.5" y="109.9">XP?</text>
<text x="162.1" y="116.8">XP?</text>
<text x="31.6" y="125.5">XP?</text>
<text x="73.4" y="125.5">XS?</text>
<text x="101.2" y="125.9">R?</text>
<text x="144.7" y="123.8">XP?</text>
<text x="153.4" y="120.3">XP?</text>
<text x="83.8" y="136.3">R?</text>
<text x="104.5" y="135.9">DA?</text>
<text x="179.7" y="132.6">XP?</text>
<text x="29.9" y="139">R?</text>
<text x="130.5" y="147.1">PIC?02</text>
<text x="133.9" y="149.4">C?</text>
<text x="85.6" y="155.8">C?</text>
<text x="29.9" y="156.4">R?</text>
<text x="40" y="158.1">C?</text>
<text x="83.8" y="167.6">R?</text>
<text x="97.8" y="167.6">R?</text>
</g>
<g font-size="2.2" fill="#008000">
<text x="10.2" y="33.2" transform="rotate(-90 10.2 33.2)">Перв.примен.</text>
<text x="10.2" y="71.3" transform="rotate(-90 10.2 71.3)">Справ.№</text>
<text x="10.2" y="124.4" transform="rotate(-90 10.2 124.4)">Подп. и дата</text>
<text x="10.2" y="143.6" transform="rotate(-90 10.2 143.6)">Инв.№ дубл.</text>
<text x="10.2" y="160.4" transform="rotate(-90 10.2 160.4)">Взам.инв.№</text>
<text x="259.4" y="179.3">Лит.</text>
<text x="267.6" y="179.3">Масштаб</text>
<text x="281.7" y="179.3">Масса</text>
<text x="10.2" y="181.9" transform="rotate(-90 10.2 181.9)">Подп.и дата</text>
<text x="162.3" y="182.7">Изм.</text>
<text x="168.6" y="182.7">Лист</text>
<text x="176.1" y="182.7">№ докум.</text>
<text x="191.2" y="182.7">Подп.</text>
<text x="201.3" y="182.7">Дата</text>
<text x="163.6" y="186.2">Разраб.</text>
<text x="163.6" y="189.7">Пров.</text>
<text x="175.1" y="186.5">*</text>
<text x="175.1" y="189.7">*</text>
<text x="163.6" y="193.2">Т.контр.</text>
<text x="163.6" y="196.7">Нач.сект.</text>
<text x="257.7" y="193.2">Лист</text>
<text x="266.3" y="193.3">*</text>
<text x="271.9" y="193.2">Листов</text>
<text x="282.2" y="193.3">*</text>
<text x="10.2" y="202.1" transform="rotate(-90 10.2 202.1)">Инв.№ подл.</text>
<text x="163.6" y="203.6">Утв.</text>
<text x="163.6" y="200.1">Н.контр.</text>
<text x="175.8" y="203.6">*</text>
</g>
<g font-size="1.9" fill="#008000">
<text x="219.2" y="188">СХЕМА ЭЛЕКТРИЧЕСКАЯ</text>
<text x="222.4" y="191.4">ПРИНЦИПИАЛЬНАЯ</text>
<text x="272.5" y="207.7">Формат A3</text>
</g>
<g font-size="1.6" fill="#000080">
<text x="163.8" y="23.6">PP</text>
<text x="31.6" y="28.9">PP</text>
<text x="57.7" y="28.9">PP</text>
<text x="85.6" y="28.9">PP</text>
<text x="29.9" y="35">100K</text>
<text x="56" y="35">100K</text>
<text x="83.8" y="35">100K</text>
<text x="174.3" y="30.2">100K</text>
<text x="224.4" y="40.2">10nF</text>
<text x="195" y="48">AD8066ARMZ</text>
<text x="29.9" y="52.4">56K</text>
<text x="56" y="52.4">56K</text>
<text x="83.8" y="52.4">56K</text>
<text x="176.1" y="52.5">10nF</text>
<text x="40" y="54.1">100nF</text>
<text x="66" y="54.1">100nF</text>
<text x="93.9" y="54.1">100nF</text>
<text x="174.3" y="61.5">100K</text>
<text x="188.2" y="61.5">100K</text>
<text x="31.6" y="79.2">PP</text>
<text x="57.7" y="79.2">PP</text>
<text x="85.6" y="79.2">PB</text>
<text x="29.9" y="85.4">100K</text>
<text x="56" y="85.4">100K</text>
<text x="83.8" y="85.4">100K</text>
<text x="29.9" y="102.8">56K</text>
<text x="40" y="104.5">100nF</text>
<text x="56" y="102.8">56K</text>
<text x="66" y="104.5">100nF</text>
<text x="83.8" y="102.8">56K</text>
<text x="93.9" y="104.5">100nF</text>
<text x="179.5" y="119.2">PA</text>
<text x="170.8" y="122.7">PA</text>
<text x="101.4" y="131.2">10K</text>
<text x="153.4" y="129.7">PA</text>
<text x="162.1" y="126.2">PA</text>
<text x="31.6" y="134.9">PB</text>
<text x="73.4" y="134.9">PP</text>
<text x="144.7" y="133.1">PA</text>
<text x="29.9" y="141">100K</text>
<text x="83.8" y="141.5">100K</text>
<text x="179.5" y="141.8">PB</text>
<text x="205.6" y="140.1">MPC506AU</text>
<text x="133.9" y="151.5">10nF</text>
<text x="29.9" y="158.4">56K</text>
<text x="40" y="160.2">100nF</text>
<text x="104.5" y="159.2">AD8066ARMZ</text>
<text x="85.6" y="163.7">10nF</text>
<text x="83.8" y="172.8">100K</text>
<text x="97.8" y="172.8">100K</text>
</g>
<g font-size="1.6" fill="#800000">
<text x="186.7" y="35.6">GND</text>
<text x="219.7" y="44.3">GND</text>
<text x="187.6" y="49.6">+5</text>
<text x="26.6" y="63.5">GND</text>
<text x="35.3" y="63.5">GND</text>
<text x="52.7" y="63.5">GND</text>
<text x="61.4" y="63.5">GND</text>
<text x="80.5" y="63.5">GND</text>
<text x="89.2" y="63.5">GND</text>
<text x="169.3" y="68.7">GND</text>
<text x="26.6" y="113.9">GND</text>
<text x="35.3" y="113.9">GND</text>
<text x="52.7" y="113.9">GND</text>
<text x="61.4" y="113.9">GND</text>
<text x="80.5" y="113.9">GND</text>
<text x="89.2" y="113.9">GND</text>
<text x="226.7" y="127.8">GND</text>
<text x="233.6" y="129.6">GND</text>
<text x="240.6" y="129.6">GND</text>
<text x="247.6" y="129.6">GND</text>
<text x="96.2" y="146.8">GND</text>
<text x="223.2" y="145.2">GND</text>
<text x="129.3" y="155.6">GND</text>
<text x="96.5" y="160.9">+5V</text>
<text x="26.6" y="169.6">GND</text>
<text x="35.3" y="169.6">GND</text>
<text x="78.8" y="179.9">GND</text>
</g>
<text font-size="1.6" x="211.7" y="78.7">MUX</text>
<text font-size="1.5" fill="#000080" x="191.9" y="19.9">10K</text>
<g font-size="1.4">
<text x="190.1" y="16.5">1</text>
<text x="200.2" y="16.5">2</text>
<text x="165.2" y="20.8">1</text>
<text x="27.9" y="29.3" transform="rotate(-90 27.9 29.3)">1</text>
<text x="33" y="26">1</text>
<text x="54" y="29.3" transform="rotate(-90 54 29.3)">1</text>
<text x="59.1" y="26">1</text>
<text x="81.9" y="29.3" transform="rotate(-90 81.9 29.3)">1</text>
<text x="86.9" y="26">1</text>
<text x="172.7" y="26.9">1</text>
<text x="182.8" y="26.9">2</text>
<text x="193.4" y="26.9">2</text>
<text x="193.4" y="30.3">3</text>
<text x="193.4" y="33.9">5</text>
<text x="207.2" y="33.9">1</text>
<text x="221" y="34.5" transform="rotate(-90 221 34.5)">2</text>
<text x="27.9" y="39.6" transform="rotate(-90 27.9 39.6)">2</text>
<text x="54" y="39.6" transform="rotate(-90 54 39.6)">2</text>
<text x="81.9" y="39.6" transform="rotate(-90 81.9 39.6)">2</text>
<text x="193.3" y="40.8">4</text>
<text x="193.4" y="37.3">6</text>
<text x="207.2" y="37.3">7</text>
<text x="221" y="39.4" transform="rotate(-90 221 39.4)">1</text>
<text x="27.9" y="46.6" transform="rotate(-90 27.9 46.6)">1</text>
<text x="54" y="46.6" transform="rotate(-90 54 46.6)">1</text>
<text x="81.9" y="46.6" transform="rotate(-90 81.9 46.6)">1</text>
<text x="174.4" y="47.7">1</text>
<text x="179.4" y="47.7">2</text>
<text x="193.4" y="44.3">8</text>
<text x="36.6" y="53.4" transform="rotate(-90 36.6 53.4)">1</text>
<text x="36.6" y="48.4" transform="rotate(-90 36.6 48.4)">2</text>
<text x="62.7" y="53.4" transform="rotate(-90 62.7 53.4)">1</text>
<text x="62.7" y="48.4" transform="rotate(-90 62.7 48.4)">2</text>
<text x="90.6" y="53.4" transform="rotate(-90 90.6 53.4)">1</text>
<text x="90.6" y="48.4" transform="rotate(-90 90.6 48.4)">2</text>
<text x="27.9" y="57" transform="rotate(-90 27.9 57)">2</text>
<text x="54" y="57" transform="rotate(-90 54 57)">2</text>
<text x="81.9" y="57" transform="rotate(-90 81.9 57)">2</text>
<text x="172.7" y="58.2">1</text>
<text x="182.8" y="58.2">2</text>
<text x="186.6" y="58.2">1</text>
<text x="196.8" y="58.2">2</text>
<text x="33" y="76.4">1</text>
<text x="59.1" y="76.4">1</text>
<text x="86.9" y="76.4">1</text>
<text x="186.4" y="77.3">2</text>
<text x="188.2" y="75.7">R?</text>
<text x="196.8" y="77.3">1</text>
<text x="203.4" y="77.3">18</text>
<text x="222.8" y="77.3">1</text>
<text x="27.9" y="79.7" transform="rotate(-90 27.9 79.7)">1</text>
<text x="54" y="79.7" transform="rotate(-90 54 79.7)">1</text>
<text x="81.9" y="79.7" transform="rotate(-90 81.9 79.7)">1</text>
<text x="188.2" y="80.6">10K</text>
<text x="207" y="78.1">En</text>
<text x="218.2" y="78.1">+Vs</text>
<text x="218.2" y="81.7">-Vs</text>
<text x="222.8" y="80.8">27</text>
<text x="203.1" y="87.7">20</text>
<text x="203.4" y="84.2">19</text>
<text x="207" y="85.2">In1</text>
<text x="207" y="88.6">In2</text>
<text x="217.7" y="85.2">Vref</text>
<text x="222.8" y="84.2">13</text>
<text x="27.9" y="90.1" transform="rotate(-90 27.9 90.1)">2</text>
<text x="54" y="90.1" transform="rotate(-90 54 90.1)">2</text>
<text x="81.9" y="90.1" transform="rotate(-90 81.9 90.1)">2</text>
<text x="203.1" y="94.7">22</text>
<text x="203.4" y="91.2">21</text>
<text x="207" y="92.1">In3</text>
<text x="207" y="95.5">In4</text>
<text x="218.3" y="92.1">Out</text>
<text x="222.8" y="91.2">28</text>
<text x="27.9" y="97.1" transform="rotate(-90 27.9 97.1)">1</text>
<text x="36.6" y="98.8" transform="rotate(-90 36.6 98.8)">2</text>
<text x="54" y="97.1" transform="rotate(-90 54 97.1)">1</text>
<text x="62.7" y="98.8" transform="rotate(-90 62.7 98.8)">2</text>
<text x="81.9" y="97.1" transform="rotate(-90 81.9 97.1)">1</text>
<text x="90.6" y="98.8" transform="rotate(-90 90.6 98.8)">2</text>
<text x="203" y="101.6">24</text>
<text x="203.1" y="98.2">23</text>
<text x="207" y="99">In5</text>
<text x="218.8" y="99">A0</text>
<text x="222.8" y="101.6">16</text>
<text x="222.8" y="98.2">17</text>
<text x="27.9" y="107.5" transform="rotate(-90 27.9 107.5)">2</text>
<text x="36.6" y="103.7" transform="rotate(-90 36.6 103.7)">1</text>
<text x="54" y="107.5" transform="rotate(-90 54 107.5)">2</text>
<text x="62.7" y="103.7" transform="rotate(-90 62.7 103.7)">1</text>
<text x="81.9" y="107.5" transform="rotate(-90 81.9 107.5)">2</text>
<text x="90.6" y="103.7" transform="rotate(-90 90.6 103.7)">1</text>
<text x="203.1" y="105.1">25</text>
<text x="207" y="102.5">In6</text>
<text x="207" y="106">In7</text>
<text x="218.8" y="106">A2</text>
<text x="219" y="102.5">A1</text>
<text x="222.8" y="105.1">15</text>
<text x="203.1" y="108.6">26</text>
<text x="203.7" y="112">4</text>
<text x="207" y="112.9">In16</text>
<text x="207" y="109.5">In8</text>
<text x="218.8" y="109.5">A3</text>
<text x="222.8" y="108.6">14</text>
<text x="228" y="111" transform="rotate(-90 228 111)">2</text>
<text x="229.9" y="113.1">R?</text>
<text x="234.9" y="112.7" transform="rotate(-90 234.9 112.7)">2</text>
<text x="241.9" y="112.7" transform="rotate(-90 241.9 112.7)">2</text>
<text x="248.9" y="112.7" transform="rotate(-90 248.9 112.7)">2</text>
<text x="174.6" y="119.9">1</text>
<text x="183.2" y="116.4">1</text>
<text x="203.8" y="115.6">5</text>
<text x="203.8" y="119">6</text>
<text x="207" y="116.4">In15</text>
<text x="207" y="119.9">In14</text>
<text x="229.9" y="116.2">10K</text>
<text x="236.9" y="114.9">R?</text>
<text x="236.9" y="117.8">10K</text>
<text x="243.9" y="114.9">R?</text>
<text x="243.9" y="117.8">10K</text>
<text x="250.8" y="114.9">R?</text>
<text x="250.8" y="117.8">10K</text>
<text x="165.9" y="123.3">1</text>
<text x="203.8" y="122.5">7</text>
<text x="203.8" y="126">8</text>
<text x="207" y="123.3">In13</text>
<text x="228" y="121.1" transform="rotate(-90 228 121.1)">1</text>
<text x="234.9" y="122.9" transform="rotate(-90 234.9 122.9)">1</text>
<text x="241.9" y="122.9" transform="rotate(-90 241.9 122.9)">1</text>
<text x="248.9" y="122.9" transform="rotate(-90 248.9 122.9)">1</text>
<text x="99.6" y="127.7">1</text>
<text x="109.8" y="127.7">2</text>
<text x="148.5" y="130.4">1</text>
<text x="157.2" y="126.8">1</text>
<text x="203.8" y="129.4">9</text>
<text x="207" y="126.8">In12</text>
<text x="207" y="130.4">In11</text>
<text x="218.9" y="130.4">NC</text>
<text x="222.8" y="129.4">2</text>
<text x="27.9" y="135.3" transform="rotate(-90 27.9 135.3)">1</text>
<text x="33" y="132">1</text>
<text x="74.8" y="132">1</text>
<text x="203.4" y="132.9">10</text>
<text x="203.5" y="136.4">11</text>
<text x="207" y="133.8">In10</text>
<text x="207" y="137.3">In9</text>
<text x="218.1" y="137.3">GND</text>
<text x="218.9" y="133.8">NC</text>
<text x="222.8" y="132.9">3</text>
<text x="222.8" y="136.4">12</text>
<text x="82.2" y="138.1">1</text>
<text x="92.3" y="138.1">2</text>
<text x="102.9" y="138.1">2</text>
<text x="102.9" y="141.6">3</text>
<text x="183.2" y="139.1">1</text>
<text x="27.9" y="145.6" transform="rotate(-90 27.9 145.6)">2</text>
<text x="102.9" y="145.1">5</text>
<text x="102.9" y="148.6">6</text>
<text x="116.7" y="145.1">1</text>
<text x="116.7" y="148.6">7</text>
<text x="130.6" y="145.7" transform="rotate(-90 130.6 145.7)">2</text>
<text x="27.9" y="152.7" transform="rotate(-90 27.9 152.7)">1</text>
<text x="36.6" y="154.4" transform="rotate(-90 36.6 154.4)">2</text>
<text x="102.8" y="152.1">4</text>
<text x="102.9" y="155.5">8</text>
<text x="130.6" y="150.7" transform="rotate(-90 130.6 150.7)">1</text>
<text x="36.6" y="159.4" transform="rotate(-90 36.6 159.4)">1</text>
<text x="84" y="159">1</text>
<text x="88.9" y="159">2</text>
<text x="27.9" y="163" transform="rotate(-90 27.9 163)">2</text>
<text x="82.2" y="169.4">1</text>
<text x="92.3" y="169.4">2</text>
<text x="96.1" y="169.4">1</text>
<text x="106.3" y="169.4">2</text>
</g>
<g font-size="1.4" fill="#000080">
<text x="31.6" y="20.4">XS?</text>
<text x="57.7" y="20.4">XS?</text>
<text x="85.6" y="20.4">XS?</text>
</g>
<g font-size="1.4" fill="#800000">
<text x="228.4" y="33.9">Meas_-5.5V</text>
<text x="30" y="42.5">Meas_+6V</text>
<text x="56.2" y="42.5">Meas_+5.5V</text>
<text x="84" y="42.5">Meas_+5V</text>
<text x="30" y="92.9">Meas_+5V</text>
<text x="56.2" y="92.9">Meas_+4.5V</text>
<text x="84" y="92.9">Meas_+5.5V</text>
<text x="191.9" y="119">+2.5V</text>
<text x="191.9" y="115.6">+2.048V</text>
<text x="191.9" y="126">+1.8V</text>
<text x="191.9" y="122.5">+2.5V_offset</text>
<text x="191.9" y="129.4">+1.2V</text>
<text x="191.9" y="132.9">+1.8V</text>
<text x="30" y="148.6">Meas_+3.3V</text>
<text x="134.5" y="145.1">Meas_-6V</text>
</g>
<g font-size="1.4" fill="#f00">
<text x="243" y="34.7">Meas_-5.5V</text>
<text x="41.2" y="43.4">Meas_+6V</text>
<text x="67.3" y="43.4">Meas_+5.5V</text>
<text x="95.1" y="43.4">Meas_+5V</text>
<text x="174" y="78.1">GPIO_OUTPUT5</text>
<text x="193.2" y="88.6">Meas_+5.5V</text>
<text x="194.2" y="85.2">Meas_+6V</text>
<text x="41.2" y="93.9">Meas_+5V</text>
<text x="67.3" y="93.9">Meas_+4.5V</text>
<text x="95.1" y="93.9">Meas_+5.5VAA</text>
<text x="194.2" y="92.1">Meas_+5V</text>
<text x="194.2" y="95.5">Meas_+5V</text>
<text x="227.4" y="92.1">ADC1_IN0</text>
<text x="193.1" y="99">Meas_+4.5V</text>
<text x="255.2" y="99">GPIO_OUTPUT1</text>
<text x="191.5" y="102.5">Meas_+5.5VAA</text>
<text x="193.2" y="106">Meas_+3.3V</text>
<text x="255.2" y="102.5">GPIO_OUTPUT2</text>
<text x="255.2" y="106">GPIO_OUTPUT3</text>
<text x="194.2" y="109.5">Meas_-6V</text>
<text x="255.2" y="109.5">GPIO_OUTPUT4</text>
<text x="193.2" y="137.3">Meas_-5.5V</text>
<text x="41.2" y="149.4">Meas_+3.3V</text>
<text x="145.6" y="146">Meas_-6V</text>
</g>
<g font-size="1.3">
<text x="195.7" y="28">-IN1</text>
<text x="195.7" y="31.5">+IN1</text>
<text x="195.7" y="34.6">+IN2</text>
<text x="202.3" y="34.6">OUT1</text>
<text x="195.7" y="38.1">-IN2</text>
<text x="196" y="41.6">-V</text>
<text x="202.3" y="38.1">OUT2</text>
<text x="195.7" y="45">+V</text>
<text x="105.2" y="139.3">-IN1</text>
<text x="105.2" y="142.8">+IN1</text>
<text x="105.2" y="145.9">+IN2</text>
<text x="105.2" y="149.4">-IN2</text>
<text x="111.8" y="149.4">OUT2</text>
<text x="111.8" y="145.9">OUT1</text>
<text x="105.5" y="152.8">-V</text>
<text x="105.2" y="156.3">+V</text>
</g>
<g font-size=".7" fill="#000080">
<text x="193" y="44.9">PIDA?08</text>
<text x="170.4" y="58.7">PIR?01</text>
<text x="181" y="58.7">PIR?02</text>
<text x="102.7" y="156.1">PIDA?08</text>
</g>
</svg>
